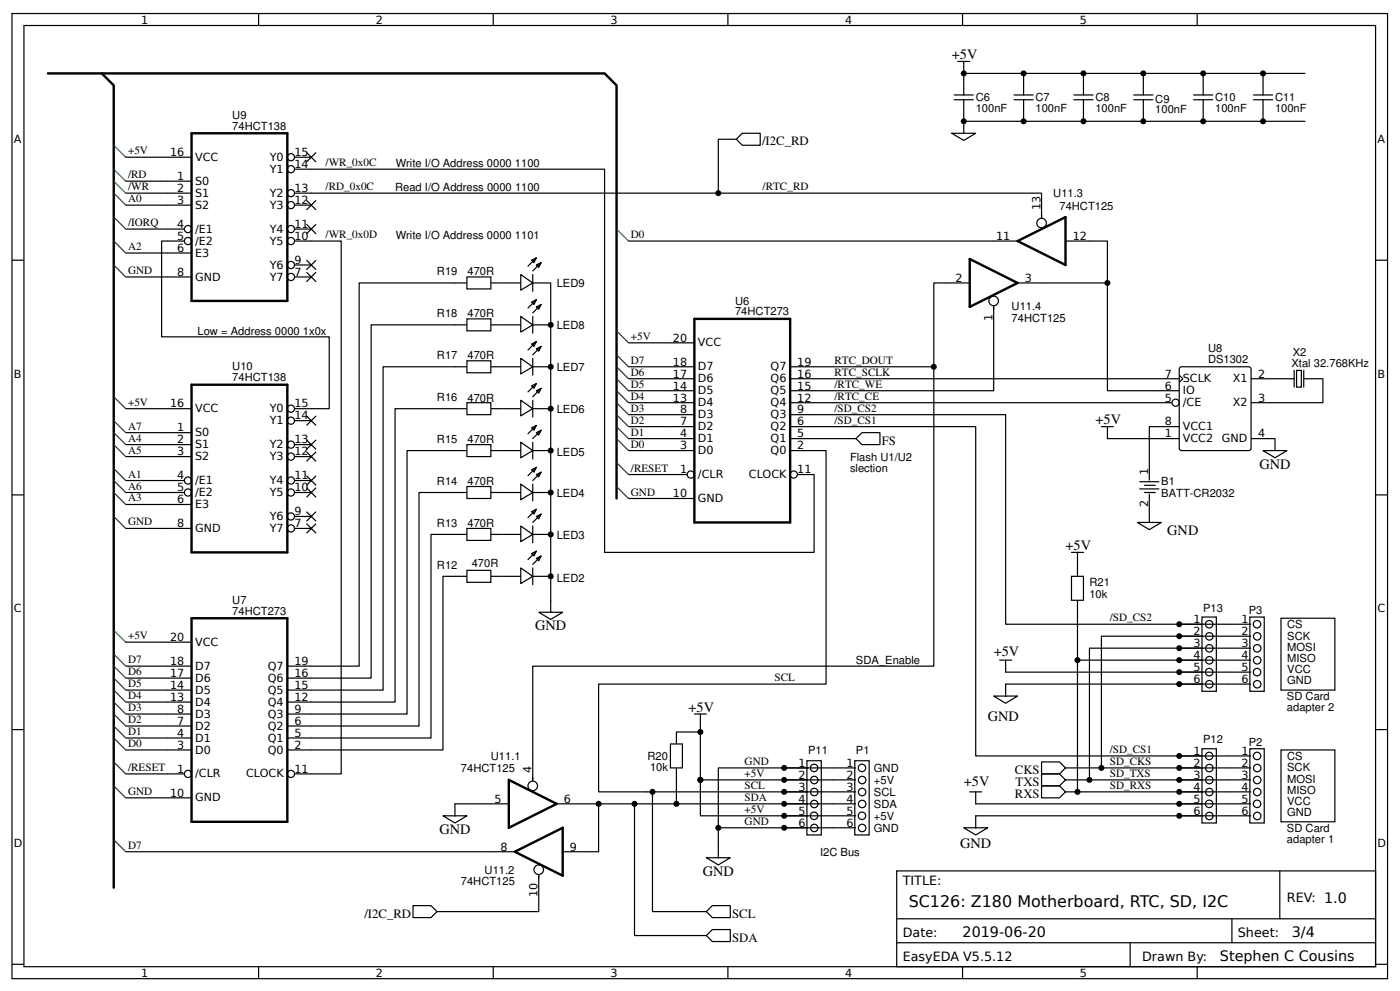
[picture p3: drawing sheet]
<svg xmlns="http://www.w3.org/2000/svg" width="309mm" height="219mm" viewBox="0 0 309 219" stroke-linecap="round" stroke-linejoin="round" font-family="sans-serif">
<g fill="none" stroke="#000" stroke-width=".26">
<path d="M2.6 3h304.1v213.2h-304.1zM5.3 5.6h298.7v208h-298.7zM57.1 3v2.6M109 3v2.6M160.9 3v2.6M211.7 13.6h2.6M212.7 3v2.6M213 13.6v7.4M213 16.2h75.4M226.2 16.2v4.8M239.4 16.2v4.8M252.7 16.2v4.8"/>
<path d="M264.6 3v2.6M265.9 16.2v4.8M279.1 16.2v4.8M27.8 34.7h14.5M65.1 37.4h68.5v84.7h46.3v-17.2h-3.7M65.1 34.7h3.7M162.7 30.8h-4v11.9M162.7 30.8l1.3-1.4h4v2.7h-4zM210.3 29.4h5.3l-2.6 1.6zM210.9 22h4.2M210.9 21h4.2M213 22v7.4"/>
<path d="M213 26.8h75.4M224.1 22h4.2M224.1 21h4.2M226.2 22v4.8M237.3 22h4.3M237.3 21h4.3M239.4 22v4.8M250.6 22h4.2M250.6 21h4.2M252.7 22v4.8M263.8 22h4.2M263.8 21h4.2"/>
<path d="M265.9 22v4.8M277 22h4.3M277 21h4.3M279.1 22v4.8M2.6 57.5h2.7M27.8 42.7h14.5M27.8 50.6h12.9M27.8 55.9h14.5M27.8 45.3h14.5M27.8 40h14.5M40.7 53.3h-5v21.1h37.1v15.9h-7.7M65.1 53.3h10.3v117.7h-10.3"/>
<path d="M65.1 42.7h165.1v5.5M65.1 50.6h3.7M65.1 45.3h3.7M65.1 58.6h3.7M117.5 57.5l1-.5-.5 1zM118.5 58.6l1.1-.6-.5 1.1zM118.5 57l-1.8 1.8M119.6 58l-1.9 1.9M138.9 53.3h86M235.5 53.3h9.2v33h15.9M304 57.5h2.7M27.8 61.2h14.5"/>
<path d="M65.1 61.2h3.7M103.2 79.7h5.3v2.7h-5.3zM103.2 70.5h5.3v2.6h-5.3zM103.2 61.2h5.3v2.6h-5.3zM103.2 71.8h-21.2v78h-18.5M103.2 62.5h-23.8v84.7h-15.9M108.5 62.5h6.6M108.5 71.8h6.6M115.1 79.2l2.6 1.8-2.6 1.6zM115.1 69.9l2.6 1.9-2.6 1.6zM115.1 60.7l2.6 1.8-2.6 1.6zM117.5 76l1-.5-.5 1z"/>
<path d="M117.5 66.8l1-.6-.5 1.1zM117.7 62.5h4v72.8M117.7 60.7v3.7M117.7 69.9v3.7M117.7 79.2v3.7M117.7 71.8h4M118.5 77.1l1.1-.6-.5 1.1zM118.5 67.8l1.1-.5-.5 1zM118.5 75.5l-1.8 1.8M118.5 66.2l-1.8 1.9M119.6 76.5l-1.9 1.9M119.6 67.3l-1.9 1.8"/>
<path d="M138.9 75.8h14.6M214.3 62.5h-7.9v18.5h-31.8M219.6 67.5v18.8h-45M224.9 62.5h19.8M27.8 90.3h14.5M27.8 98.2h14.5M27.8 95.6h14.5M65.1 98.2h3.7M65.1 92.9h3.7M103.2 89h5.3v2.6h-5.3zM103.2 98.2h5.3v2.7h-5.3zM103.2 81h-18.5v71.5h-21.2"/>
<path d="M103.2 90.3h-15.9v64.8h-23.8M103.2 99.6h-13.2v58.2h-26.5M108.5 99.6h6.6M108.5 81h6.6M108.5 90.3h6.6M115.1 88.5l2.6 1.8-2.6 1.6zM115.1 97.7l2.6 1.9-2.6 1.6zM117.5 85.3l1-.6-.5 1.1zM117.5 94.5l1-.5-.5 1.1zM117.7 99.6h4M117.7 81h4M117.7 90.3h4"/>
<path d="M117.7 88.5v3.7M117.7 97.7v3.7M118.5 86.3l1.1-.5-.5 1.1zM118.5 95.6l1.1-.5-.5 1zM118.5 84.7l-1.8 1.9M118.5 94l-1.8 1.9M119.6 85.8l-1.9 1.9M119.6 95.1l-1.9 1.8M138.9 99.6h14.6M138.9 96.9h14.6M138.9 94.3h14.6M138.9 91.6h14.6"/>
<path d="M138.9 89h14.6M138.9 86.3h14.6M138.9 83.7h14.6M138.9 81h14.6M174.6 94.3h41v72.7h60.9M174.6 91.6h47.6v46.3h54.3M174.6 99.6h8v51.6h-50.3v23.8h56.9M174.6 96.9h14.6M174.6 89h84.4M174.6 83.7h86M190.5 95.6h4v2.6h-4l-1.3-1.3zM206.4 81v66.2h-88.7v25.4"/>
<path d="M243.4 94.3h2.7M244.7 94.3v2.6h15.9M260.6 82.9l.8 .8-.8 .8M260.6 94.3h-6.6v11.9M260.7 81.3l.4-.3h14.9l.4 .3 .1 17.7-.3 .5-15.1 .1-.4-.3zM276.5 96.9h5.3v2.7M276.5 83.7h9.5M279.1 99.6h5.3l-2.6 1.6zM286 81.8v3.7M286.5 81.8h1.1v3.7h-1.1zM288.1 83.7h4.3v5.3h-15.9M288.1 81.8v3.7"/>
<path d="M2.6 109.4h2.7M27.8 106.2h12.9M27.8 108.8h12.9M27.8 111.5h14.5M27.8 100.9h14.5M27.8 116.8h14.5M65.1 106.2h3.7M65.1 108.8h3.7M65.1 100.9h3.7M65.1 114.1h3.7M65.1 116.8h3.7M103.2 107.5h5.3v2.6h-5.3z"/>
<path d="M103.2 116.8h5.3v2.6h-5.3zM103.2 108.8h-10.6v51.6h-29.1M103.2 118.1h-8v45h-31.7M108.5 108.8h6.6M108.5 118.1h6.6M115.1 107l2.6 1.8-2.6 1.6zM115.1 116.2l2.6 1.9-2.6 1.6zM117.5 103.8l1-.5-.5 1zM117.5 113.1l1-.6-.5 1.1zM117.7 108.8h4M117.7 107v3.7M117.7 116.2v3.7"/>
<path d="M117.7 118.1h4M118.5 104.9l1.1-.6-.5 1.1zM118.5 114.1l1.1-.5-.5 1zM118.5 103.3l-1.8 1.8M118.5 112.5l-1.8 1.9M119.6 104.3l-1.9 1.9M119.6 113.6l-1.9 1.8M138.9 104.9h13M138.9 110.1h14.6M251.4 115.4h5.2l-2.6 1.6zM251.9 106.4h4.2M251.9 108h4.2"/>
<path d="M252.9 108.8h2.4M252.9 107.2h2.4M254 109.1v6.3M304 109.4h2.7M103.2 126h5.3v2.7h-5.3zM103.2 127.3h-5.3v38.4h-34.4M108.5 127.3h6.6M115.1 125.5l2.6 1.8-2.6 1.6zM117.5 122.3l1-.5-.5 1zM117.7 125.5v3.7M117.7 127.3h4M118.5 123.4l1.1-.6-.5 1.1z"/>
<path d="M118.5 121.8l-1.8 1.8M119.1 135.3h5.3l-2.7 1.6zM119.6 122.8l-1.9 1.9M236.8 127.3h2.6v5.3h-2.6zM236.8 122.1h2.6M238.1 122.1v5.2M238.1 132.6v42.4M260.6 137.9h5.3M265.6 136.3h3.2v16.4h-3.2zM276.2 136.3h3.2v16.4h-3.2zM283.1 136.6h11.9v15.9h-11.9zM27.8 141.9h14.5"/>
<path d="M27.8 157.8h14.5M27.8 155.1h14.5M27.8 152.5h14.5M27.8 149.8h14.5M27.8 147.2h14.5M153.5 157.8h2.6M154.8 157.8v14.5M219.6 153.8h5.3l-2.7 1.6zM220.9 145.9h2.7M222.2 145.9v2.6h54.3M238.1 145.9h38.4M260.6 140.6h5.3"/>
<path d="M260.6 143.2h5.3M276.5 140.6h-33.1v29.1M276.5 143.2h-35.7v29.1M276.5 151.2h-54.3v2.6M2.6 161.2h2.7M27.8 171h12.9M27.8 165.7h14.5M27.8 163.1h14.5M27.8 160.4h14.5M27.8 176.3h14.5M112.4 177.6h-11.9v2.7M123 177.6h66.2"/>
<path d="M132.3 177.6v10.6h-7.9M140.2 177.6v29.1h15.9M144.2 175v26.4h11.9M148.2 164.4h2.6v5.3h-2.6zM149.5 169.7v7.9M154.8 172.3v8h34.4M154.8 172.3h34.4M154.8 161.7h-5.3v2.7M173.3 169.7h5.3M178.3 168.1h3.2v16.4h-3.2zM188.9 168.1h3.2v16.4h-3.2zM189.2 169.7h-30.5v13.2"/>
<path d="M214.3 175h2.7M215.6 175v2.6h60.9M230.2 168.4h4l1.3 1.3-1.3 1.3h-4zM230.2 171h4l1.3 1.3-1.3 1.3h-4zM230.2 173.6h4l1.3 1.4-1.3 1.3h-4zM235.5 169.7h41M235.5 172.3h41M235.5 175h41M260.6 167h5.3M265.6 165.4h3.2v16.4h-3.2zM276.2 165.4h3.2v16.4h-3.2zM283.1 165.7h11.9v15.9h-11.9z"/>
<path d="M304 161.2h2.7M27.8 188.2h86M97.9 180.3h5.3l-2.7 1.5zM119.1 193.2v8.2h-22.5M156.1 189.5h5.3l-2.7 1.6zM173.3 180.3h5.3M173.3 182.9h5.3M189.2 182.9h-30.5v6.6M198.2 192.4h105.8v21.2h-105.8zM213 182.9h5.3l-2.7 1.6zM276.5 180.3h-60.9v2.6M282.8 192.4v10.6"/>
<path d="M2.6 213.1h2.7M57.1 213.6v2.6M91.3 200.1h3.9l1.4 1.3-1.4 1.4h-3.9zM109 213.6v2.6M157.4 200.1h4v2.7h-4l-1.3-1.4zM157.4 205.4h4v2.6h-4l-1.3-1.3zM160.9 213.6v2.6M198.2 203h105.8M198.2 208.3h105.8M212.7 213.6v2.6M249.8 208.3v5.3M264.6 213.6v2.6"/>
<path d="M272.3 203v5.3M304 213.1h2.7"/>
<circle cx="64.3" cy="34.7" r=".79"/>
<circle cx="64.3" cy="37.4" r=".79"/>
<circle cx="41.5" cy="50.6" r=".79"/>
<circle cx="41.5" cy="53.3" r=".79"/>
<circle cx="64.3" cy="45.3" r=".79"/>
<circle cx="64.3" cy="53.3" r=".79"/>
<circle cx="64.3" cy="58.6" r=".79"/>
<circle cx="64.3" cy="50.6" r=".79"/>
<circle cx="64.3" cy="42.7" r=".79"/>
<circle cx="230.2" cy="49.3" r="1.06"/>
<circle cx="64.3" cy="61.2" r=".79"/>
<circle cx="219.6" cy="66.5" r="1.06"/>
<circle cx="64.3" cy="92.9" r=".79"/>
<circle cx="64.3" cy="98.2" r=".79"/>
<circle cx="64.3" cy="90.3" r=".79"/>
<circle cx="259.8" cy="89" r=".79"/>
<circle cx="41.5" cy="108.8" r=".79"/>
<circle cx="41.5" cy="106.2" r=".79"/>
<circle cx="64.3" cy="106.2" r=".79"/>
<circle cx="64.3" cy="100.9" r=".79"/>
<circle cx="64.3" cy="114.1" r=".79"/>
<circle cx="64.3" cy="108.8" r=".79"/>
<circle cx="64.3" cy="116.8" r=".79"/>
<circle cx="152.7" cy="104.9" r=".79"/>
<circle cx="175.4" cy="104.9" r=".79"/>
<circle cx="267.2" cy="137.9" r=".83"/>
<circle cx="277.8" cy="137.9" r=".83"/>
<circle cx="267.2" cy="148.5" r=".83"/>
<circle cx="267.3" cy="140.6" r=".83"/>
<circle cx="267.3" cy="145.9" r=".83"/>
<circle cx="267.3" cy="151.2" r=".83"/>
<circle cx="267.3" cy="143.3" r=".83"/>
<circle cx="277.8" cy="148.5" r=".83"/>
<circle cx="277.8" cy="151.2" r=".83"/>
<circle cx="277.8" cy="145.9" r=".83"/>
<circle cx="277.8" cy="140.6" r=".83"/>
<circle cx="277.8" cy="143.3" r=".83"/>
<circle cx="41.5" cy="171" r=".79"/>
<circle cx="64.3" cy="171" r=".79"/>
<circle cx="117.7" cy="173.6" r="1.06"/>
<circle cx="179.9" cy="169.7" r=".83"/>
<circle cx="180" cy="172.4" r=".83"/>
<circle cx="180" cy="175" r=".83"/>
<circle cx="180" cy="177.6" r=".83"/>
<circle cx="190.5" cy="169.7" r=".83"/>
<circle cx="190.5" cy="172.4" r=".83"/>
<circle cx="190.5" cy="177.6" r=".83"/>
<circle cx="190.5" cy="175" r=".83"/>
<circle cx="267.2" cy="177.6" r=".83"/>
<circle cx="267.2" cy="167" r=".83"/>
<circle cx="267.3" cy="175" r=".83"/>
<circle cx="267.3" cy="172.4" r=".83"/>
<circle cx="267.3" cy="169.7" r=".83"/>
<circle cx="277.8" cy="177.6" r=".83"/>
<circle cx="277.8" cy="167" r=".83"/>
<circle cx="277.8" cy="172.4" r=".83"/>
<circle cx="277.8" cy="169.7" r=".83"/>
<circle cx="277.8" cy="175" r=".83"/>
<circle cx="119.1" cy="192.2" r="1.06"/>
<circle cx="179.9" cy="180.3" r=".83"/>
<circle cx="180" cy="182.9" r=".83"/>
<circle cx="190.5" cy="180.3" r=".83"/>
<circle cx="190.5" cy="182.9" r=".83"/>
<circle cx="267.3" cy="180.3" r=".83"/>
<circle cx="277.8" cy="180.3" r=".83"/>
</g>
<path d="M10.6 16.2h123l2.7 2.7v91.2M22.5 16.2l2.6 2.7v177.2M42.3 29.4h21.2v37.1h-21.2zM214.3 57.2l10.6 5.3-10.6 5.3zM224.9 53.3l10.6-5.3v10.6zM153.5 70.5h21.1v44.9h-21.1zM42.3 85h21.2v37.1h-21.2zM42.3 136.6h21.2v45h-21.2zM112.4 172.3l10.6 5.3-10.6 5.3zM113.8 188.2l10.6-5.3v10.6z" fill="none" stroke="#000" stroke-width=".53"/>
<g fill="#000" stroke="#080" stroke-width=".26">
<path d="M25.1 32.1l2.7 2.6zM25.1 37.4l2.7 2.6zM25.1 40l2.7 2.7zM25.1 42.7l2.7 2.6zM25.1 48l2.7 2.6zM25.1 53.3l2.7 2.6zM136.3 50.6l2.6 2.7zM25.1 58.6l2.7 2.6zM136.3 73.1l2.6 2.7zM25.1 87.7l2.7 2.6zM25.1 92.9l2.7 2.7zM25.1 95.6l2.7 2.6z"/>
<path d="M136.3 96.9l2.6 2.7zM136.3 78.4l2.6 2.6zM136.3 81l2.6 2.7zM136.3 83.7l2.6 2.6zM136.3 86.3l2.6 2.7zM136.3 89l2.6 2.6zM136.3 91.6l2.6 2.7zM136.3 94.3l2.6 2.6zM25.1 98.2l2.7 2.7zM25.1 103.5l2.7 2.7zM25.1 106.2l2.7 2.6zM25.1 108.8l2.7 2.7z"/>
<path d="M25.1 114.1l2.7 2.7zM136.3 102.2l2.6 2.7zM136.3 107.5l2.6 2.6zM25.1 144.5l2.7 2.7zM25.1 147.2l2.7 2.6zM25.1 149.8l2.7 2.7zM25.1 152.5l2.7 2.6zM25.1 155.1l2.7 2.7zM25.1 139.3l2.7 2.6zM25.1 163.1l2.7 2.6zM25.1 157.8l2.7 2.6zM25.1 160.4l2.7 2.7z"/>
<path d="M25.1 168.4l2.7 2.6zM25.1 173.6l2.7 2.7zM25.1 185.6l2.7 2.6z"/>
</g>
<g fill="#000" stroke="#000" stroke-width=".26">
<path d="M67.7 33.7l2.1 2.1zM69.8 33.7l-2.1 2.1z"/>
<path d="M67.7 44.3l2.1 2.1zM69.8 44.3l-2.1 2.1z"/>
<path d="M67.7 49.6l2.1 2.1zM69.8 49.6l-2.1 2.1z"/>
<path d="M67.7 57.5l2.1 2.1zM67.7 59.6l2.1-2.1z"/>
<path d="M67.7 60.1l2.1 2.2zM69.8 60.1l-2.1 2.2z"/>
<path d="M67.7 91.9l2.1 2.1zM69.8 91.9l-2.1 2.1z"/>
<path d="M67.7 97.2l2.1 2.1zM69.8 97.2l-2.1 2.1z"/>
<path d="M67.7 99.8l2.1 2.1zM69.8 99.8l-2.1 2.1z"/>
<path d="M67.7 105.1l2.1 2.1zM69.8 105.1l-2.1 2.1z"/>
<path d="M67.7 107.8l2.1 2.1zM69.8 107.8l-2.1 2.1z"/>
<path d="M67.7 113.1l2.1 2.1zM69.8 113.1l-2.1 2.1z"/>
<path d="M67.7 115.7l2.1 2.1zM69.8 115.7l-2.1 2.1z"/>
</g>
<g fill="#000">
<circle cx="213" cy="16.2" r=".66"/>
<circle cx="226.2" cy="16.2" r=".66"/>
<circle cx="239.4" cy="16.2" r=".66"/>
<circle cx="252.7" cy="16.2" r=".66"/>
<circle cx="265.9" cy="16.2" r=".66"/>
<circle cx="279.1" cy="16.2" r=".66"/>
<circle cx="213" cy="26.8" r=".66"/>
<circle cx="226.2" cy="26.8" r=".66"/>
<circle cx="239.4" cy="26.8" r=".66"/>
<circle cx="252.7" cy="26.8" r=".66"/>
<circle cx="265.9" cy="26.8" r=".66"/>
<circle cx="279.1" cy="26.8" r=".66"/>
<circle cx="158.7" cy="42.7" r=".66"/>
<circle cx="121.7" cy="71.8" r=".66"/>
<circle cx="244.7" cy="62.5" r=".66"/>
<circle cx="121.7" cy="99.6" r=".66"/>
<circle cx="121.7" cy="90.3" r=".66"/>
<circle cx="121.7" cy="81" r=".66"/>
<circle cx="206.4" cy="81" r=".66"/>
<circle cx="121.7" cy="118.1" r=".66"/>
<circle cx="121.7" cy="108.8" r=".66"/>
<circle cx="121.7" cy="127.3" r=".66"/>
<circle cx="260.6" cy="137.9" r=".66"/>
<circle cx="238.1" cy="145.9" r=".66"/>
<circle cx="260.6" cy="140.6" r=".66"/>
<circle cx="260.6" cy="145.9" r=".66"/>
<circle cx="260.6" cy="151.2" r=".66"/>
<circle cx="260.6" cy="148.5" r=".66"/>
<circle cx="260.6" cy="143.2" r=".66"/>
<circle cx="132.3" cy="177.6" r=".66"/>
<circle cx="140.2" cy="177.6" r=".66"/>
<circle cx="144.2" cy="175" r=".66"/>
<circle cx="149.5" cy="177.6" r=".66"/>
<circle cx="154.8" cy="161.7" r=".66"/>
<circle cx="154.8" cy="172.3" r=".66"/>
<circle cx="173.3" cy="175" r=".66"/>
<circle cx="173.3" cy="177.6" r=".66"/>
<circle cx="173.3" cy="172.3" r=".66"/>
<circle cx="173.3" cy="169.7" r=".66"/>
<circle cx="238.1" cy="175" r=".66"/>
<circle cx="240.8" cy="172.3" r=".66"/>
<circle cx="243.4" cy="169.7" r=".66"/>
<circle cx="260.6" cy="177.6" r=".66"/>
<circle cx="260.6" cy="175" r=".66"/>
<circle cx="260.6" cy="169.7" r=".66"/>
<circle cx="260.6" cy="167" r=".66"/>
<circle cx="260.6" cy="172.3" r=".66"/>
<circle cx="158.7" cy="182.9" r=".66"/>
<circle cx="173.3" cy="180.3" r=".66"/>
<circle cx="173.3" cy="182.9" r=".66"/>
<circle cx="260.6" cy="180.3" r=".66"/>
</g>
<text font-size="3.5" x="200.8" y="200.4">SC126: Z180 Motherboard, RTC, SD, I2C</text>
<g font-size="3.2">
<text x="210.3" y="13">+5V</text>
<text x="242.1" y="93.7">+5V</text>
<text x="278.3" y="103.5">GND</text>
<text x="258" y="118.3">GND</text>
<text x="235.5" y="121.5">+5V</text>
<text x="118.3" y="139.3">GND</text>
<text x="219.6" y="144.9">+5V</text>
<text x="152.1" y="157.2">+5V</text>
<text x="218.3" y="159.2">GND</text>
<text x="213" y="173.8">+5V</text>
<text x="97.1" y="184.2">GND</text>
<text x="212.2" y="187.3">GND</text>
<text x="155.3" y="193.5">GND</text>
<text x="212.7" y="207">2019-06-20</text>
<text x="285.5" y="207">3/4</text>
<text x="269.6" y="212.3">Stephen C Cousins</text>
</g>
<g font-size="2.8">
<text x="168.4" y="32.1">/I2C_RD</text>
<text x="194.9" y="98.2">FS</text>
<text x="224.3" y="171">CKS</text>
<text x="224.5" y="173.6">TXS</text>
<text x="224.3" y="176.3">RXS</text>
<text x="199.5" y="195.6">TITLE:</text>
<text x="80.5" y="202.8">/I2C_RD</text>
<text x="161.8" y="202.8">SCL</text>
<text x="284.4" y="199.3">REV: 1.0</text>
<text x="161.8" y="208">SDA</text>
<text x="199.5" y="207">Date:</text>
<text x="273.6" y="207">Sheet:</text>
<text x="199.5" y="212.3">EasyEDA V5.5.12</text>
<text x="252.4" y="212.3">Drawn By:</text>
</g>
<g font-size="2.5">
<text x="31.2" y="5.2">1</text>
<text x="83.1" y="5.2">2</text>
<text x="134.9" y="5.2">3</text>
<text x="186.8" y="5.2">4</text>
<text x="238.7" y="5.2">5</text>
<text x="215.6" y="22.4">C6</text>
<text x="228.9" y="22.4">C7</text>
<text x="242.1" y="22.4">C8</text>
<text x="255.3" y="22.7">C9</text>
<text x="268.6" y="22.4">C10</text>
<text x="281.8" y="22.4">C11</text>
<text x="51.3" y="28.7">74HCT138</text>
<text x="51.3" y="26.3">U9</text>
<text x="215.6" y="24.8">100nF</text>
<text x="228.9" y="24.8">100nF</text>
<text x="242.1" y="24.8">100nF</text>
<text x="255.3" y="25.1">100nF</text>
<text x="268.6" y="24.8">100nF</text>
<text x="281.8" y="24.8">100nF</text>
<text x="3" y="31.6">A</text>
<text x="28.3" y="34.1">+5V</text>
<text x="37.6" y="34.5">16</text>
<text x="43.1" y="35.5">VCC</text>
<text x="59.6" y="35.5">Y0</text>
<text x="65.1" y="34.5">15</text>
<text x="304.4" y="31.6">A</text>
<text x="28.3" y="39.4">/RD</text>
<text x="39.2" y="39.8">1</text>
<text x="43.1" y="40.8">S0</text>
<text x="59.6" y="38.2">Y1</text>
<text x="65.1" y="37.1">14</text>
<text x="72" y="36.7">/WR_0x0C</text>
<text x="87.4" y="37">Write I/O Address 0000 1100</text>
<text x="28.3" y="42">/WR</text>
<text x="28.3" y="44.7">A0</text>
<text x="39.2" y="45.1">3</text>
<text x="39.2" y="42.4">2</text>
<text x="43.1" y="46.1">S2</text>
<text x="43.1" y="43.5">S1</text>
<text x="59.6" y="43.5">Y2</text>
<text x="59.6" y="46.1">Y3</text>
<text x="65.1" y="42.4">13</text>
<text x="65.1" y="45.1">12</text>
<text x="72" y="42">/RD_0x0C</text>
<text x="87.3" y="42.3">Read I/O Address 0000 1100</text>
<text x="168.5" y="42">/RTC_RD</text>
<text x="229.9" y="46.4" transform="rotate(-90 229.9 46.4)">13</text>
<text x="232.8" y="43.5">U11.3</text>
<text x="234.1" y="46.4">74HCT125</text>
<text x="28.3" y="50">/IORQ</text>
<text x="39.2" y="50.4">4</text>
<text x="39.2" y="53">5</text>
<text x="43.1" y="51.4">/E1</text>
<text x="59.6" y="51.4">Y4</text>
<text x="65.1" y="50.4">11</text>
<text x="65.1" y="53">10</text>
<text x="72" y="52.6">/WR_0x0D</text>
<text x="87.4" y="52.9">Write I/O Address 0000 1101</text>
<text x="139.4" y="52.6">D0</text>
<text x="220.2" y="53">11</text>
<text x="237.1" y="53">12</text>
<text x="28.3" y="55.2">A2</text>
<text x="39.2" y="55.6">6</text>
<text x="43.1" y="54.1">/E2</text>
<text x="43.1" y="56.7">E3</text>
<text x="59.6" y="54.1">Y5</text>
<text x="59.6" y="59.3">Y6</text>
<text x="65.1" y="58.3">9</text>
<text x="28.3" y="60.5">GND</text>
<text x="39.2" y="60.9">8</text>
<text x="43.1" y="62">GND</text>
<text x="59.6" y="62">Y7</text>
<text x="65.1" y="60.9">7</text>
<text x="96.6" y="60.8">R19</text>
<text x="103.3" y="60.8">470R</text>
<text x="123" y="63.4">LED9</text>
<text x="211.2" y="62.3">2</text>
<text x="226.5" y="62.3">3</text>
<text x="96.6" y="70.1">R18</text>
<text x="103.3" y="70.1">470R</text>
<text x="162.5" y="69.7">74HCT273</text>
<text x="162.5" y="67.3">U6</text>
<text x="219.3" y="71" transform="rotate(-90 219.3 71)">1</text>
<text x="223.6" y="71.3">74HCT125</text>
<text x="223.6" y="68.6">U11.4</text>
<text x="43.7" y="74">Low = Address 0000 1x0x</text>
<text x="123" y="72.7">LED8</text>
<text x="139.4" y="75.1">+5V</text>
<text x="148.7" y="75.5">20</text>
<text x="154.3" y="76.5">VCC</text>
<text x="267" y="77.9">U8</text>
<text x="3" y="83.4">B</text>
<text x="51.3" y="81.8">U10</text>
<text x="96.6" y="79.3">R17</text>
<text x="103.3" y="79.3">470R</text>
<text x="123" y="82">LED7</text>
<text x="139.4" y="83">D6</text>
<text x="139.4" y="80.4">D7</text>
<text x="148.7" y="83.4">17</text>
<text x="148.7" y="80.8">18</text>
<text x="154.3" y="81.8">D7</text>
<text x="170.3" y="81.8">Q7</text>
<text x="176.2" y="83.4">16</text>
<text x="176.2" y="80.8">19</text>
<text x="184.4" y="83">RTC_SCLK</text>
<text x="184.4" y="80.4">RTC_DOUT</text>
<text x="257.5" y="83.4">7</text>
<text x="267" y="80.2">DS1302</text>
<text x="278.1" y="83.4">2</text>
<text x="285.4" y="81">Xtal 32.768KHz</text>
<text x="285.7" y="78.7">X2</text>
<text x="304.4" y="83.4">B</text>
<text x="28.3" y="89.6">+5V</text>
<text x="51.3" y="84.2">74HCT138</text>
<text x="96.6" y="88.6">R16</text>
<text x="103.3" y="88.8">470R</text>
<text x="139.4" y="88.3">D4</text>
<text x="139.4" y="85.7">D5</text>
<text x="148.7" y="88.7">13</text>
<text x="148.7" y="86.1">14</text>
<text x="154.3" y="89.8">D4</text>
<text x="154.3" y="87.1">D5</text>
<text x="154.3" y="84.5">D6</text>
<text x="170.3" y="89.8">Q4</text>
<text x="170.3" y="87.1">Q5</text>
<text x="170.3" y="84.5">Q6</text>
<text x="176.2" y="88.7">12</text>
<text x="176.2" y="86.1">15</text>
<text x="184.4" y="88.3">/RTC_CE</text>
<text x="184.4" y="85.7">/RTC_WE</text>
<text x="257.5" y="88.7">5</text>
<text x="257.5" y="86.1">6</text>
<text x="261.4" y="89.8">/CE</text>
<text x="261.4" y="87.1">IO</text>
<text x="261.4" y="84.5">SCLK</text>
<text x="272.4" y="84.5">X1</text>
<text x="272.4" y="89.8">X2</text>
<text x="278.1" y="88.7">3</text>
<text x="28.3" y="94.9">A7</text>
<text x="37.6" y="90">16</text>
<text x="39.2" y="95.3">1</text>
<text x="43.1" y="91.1">VCC</text>
<text x="59.6" y="91.1">Y0</text>
<text x="59.6" y="93.7">Y1</text>
<text x="65.1" y="90">15</text>
<text x="65.1" y="92.7">14</text>
<text x="123" y="91.2">LED6</text>
<text x="139.4" y="93.6">D2</text>
<text x="139.4" y="91">D3</text>
<text x="150.3" y="94">7</text>
<text x="150.3" y="91.4">8</text>
<text x="154.3" y="95.1">D2</text>
<text x="154.3" y="92.4">D3</text>
<text x="170.3" y="95.1">Q2</text>
<text x="170.3" y="92.4">Q3</text>
<text x="176.2" y="94">6</text>
<text x="176.2" y="91.4">9</text>
<text x="184.4" y="93.6">/SD_CS1</text>
<text x="184.4" y="91">/SD_CS2</text>
<text x="257.5" y="94">8</text>
<text x="261.4" y="95.1">VCC1</text>
<text x="28.3" y="97.6">A4</text>
<text x="28.3" y="100.2">A5</text>
<text x="39.2" y="100.6">3</text>
<text x="39.2" y="98">2</text>
<text x="43.1" y="101.7">S2</text>
<text x="43.1" y="99">S1</text>
<text x="43.1" y="96.4">S0</text>
<text x="59.6" y="99">Y2</text>
<text x="59.6" y="101.7">Y3</text>
<text x="65.1" y="98">13</text>
<text x="65.1" y="100.6">12</text>
<text x="96.6" y="97.8">R15</text>
<text x="103.3" y="97.8">470R</text>
<text x="123" y="100.8">LED5</text>
<text x="139.4" y="98.9">D0</text>
<text x="139.4" y="96.3">D1</text>
<text x="150.3" y="99.3">3</text>
<text x="150.3" y="96.7">4</text>
<text x="154.3" y="100.4">D0</text>
<text x="154.3" y="97.7">D1</text>
<text x="170.3" y="100.4">Q0</text>
<text x="170.3" y="97.7">Q1</text>
<text x="176.2" y="99.3">2</text>
<text x="176.2" y="96.7">5</text>
<text x="187.9" y="101.8">Flash U1/U2</text>
<text x="257.5" y="96.7">1</text>
<text x="261.4" y="97.7">VCC2</text>
<text x="270" y="97.7">GND</text>
<text x="278.1" y="96.7">4</text>
<text x="28.3" y="105.5">A1</text>
<text x="39.2" y="105.9">4</text>
<text x="43.1" y="107">/E1</text>
<text x="59.6" y="107">Y4</text>
<text x="65.1" y="105.9">11</text>
<text x="96.6" y="107.1">R14</text>
<text x="103.3" y="107.1">470R</text>
<text x="139.4" y="104.2">/RESET</text>
<text x="150.3" y="104.6">1</text>
<text x="154.3" y="105.6">/CLR</text>
<text x="165.5" y="105.6">CLOCK</text>
<text x="176.2" y="104.6">11</text>
<text x="187.9" y="104.3">slection</text>
<text x="253.7" y="104.9" transform="rotate(-90 253.7 104.9)">1</text>
<text x="256.6" y="107.1">B1</text>
<text x="28.3" y="108.2">A6</text>
<text x="28.3" y="110.8">A3</text>
<text x="39.2" y="108.6">5</text>
<text x="39.2" y="111.2">6</text>
<text x="43.1" y="109.6">/E2</text>
<text x="43.1" y="112.3">E3</text>
<text x="59.6" y="109.6">Y5</text>
<text x="65.1" y="108.6">10</text>
<text x="65.1" y="113.9">9</text>
<text x="123" y="109.7">LED4</text>
<text x="139.4" y="109.5">GND</text>
<text x="148.7" y="109.9">10</text>
<text x="154.3" y="110.9">GND</text>
<text x="253.7" y="112" transform="rotate(-90 253.7 112)">2</text>
<text x="256.6" y="109.7">BATT-CR2032</text>
<text x="28.3" y="116.1">GND</text>
<text x="39.2" y="116.5">8</text>
<text x="43.1" y="117.6">GND</text>
<text x="59.6" y="114.9">Y6</text>
<text x="59.6" y="117.6">Y7</text>
<text x="65.1" y="116.5">7</text>
<text x="96.6" y="116.4">R13</text>
<text x="103.3" y="116.4">470R</text>
<text x="123" y="119">LED3</text>
<text x="96.6" y="125.6">R12</text>
<text x="104.3" y="125.2">470R</text>
<text x="123" y="128.5">LED2</text>
<text x="240.8" y="129.6">R21</text>
<text x="3" y="135.3">C</text>
<text x="51.3" y="135.8">74HCT273</text>
<text x="51.3" y="133.4">U7</text>
<text x="240.8" y="132.2">10k</text>
<text x="245.3" y="137.3">/SD_CS2</text>
<text x="263.8" y="137.7">1</text>
<text x="265.9" y="135.2">P13</text>
<text x="274.4" y="137.7">1</text>
<text x="276" y="135.6">P3</text>
<text x="304.4" y="135.3">C</text>
<text x="28.3" y="141.2">+5V</text>
<text x="37.6" y="141.6">20</text>
<text x="43.1" y="142.7">VCC</text>
<text x="263.8" y="140.3">2</text>
<text x="263.8" y="143">3</text>
<text x="274.4" y="140.3">2</text>
<text x="274.4" y="143">3</text>
<text x="284.5" y="138.9">CS</text>
<text x="284.5" y="141.3">SCK</text>
<text x="284.5" y="143.8">MOSI</text>
<text x="28.3" y="149.2">D6</text>
<text x="28.3" y="146.5">D7</text>
<text x="37.6" y="149.6">17</text>
<text x="37.6" y="146.9">18</text>
<text x="43.1" y="148">D7</text>
<text x="59.2" y="148">Q7</text>
<text x="65.1" y="149.6">16</text>
<text x="65.1" y="146.9">19</text>
<text x="189.2" y="146.7">SDA_Enable</text>
<text x="263.8" y="145.6">4</text>
<text x="263.8" y="148.2">5</text>
<text x="274.4" y="145.6">4</text>
<text x="274.4" y="148.2">5</text>
<text x="284.5" y="146.3">MISO</text>
<text x="284.5" y="148.7">VCC</text>
<text x="28.3" y="154.5">D4</text>
<text x="28.3" y="151.8">D5</text>
<text x="37.6" y="154.9">13</text>
<text x="37.6" y="152.2">14</text>
<text x="43.1" y="155.9">D4</text>
<text x="43.1" y="153.3">D5</text>
<text x="43.1" y="150.6">D6</text>
<text x="59.2" y="155.9">Q4</text>
<text x="59.2" y="153.3">Q5</text>
<text x="59.2" y="150.6">Q6</text>
<text x="65.1" y="154.9">12</text>
<text x="65.1" y="152.2">15</text>
<text x="171.2" y="150.5">SCL</text>
<text x="263.8" y="150.9">6</text>
<text x="274.4" y="150.9">6</text>
<text x="284.4" y="154.7">SD Card</text>
<text x="284.5" y="151.2">GND</text>
<text x="28.3" y="159.8">D2</text>
<text x="28.3" y="157.1">D3</text>
<text x="39.2" y="160.2">7</text>
<text x="39.2" y="157.5">8</text>
<text x="43.1" y="161.2">D2</text>
<text x="43.1" y="158.6">D3</text>
<text x="59.2" y="161.2">Q2</text>
<text x="59.2" y="158.6">Q3</text>
<text x="65.1" y="160.2">6</text>
<text x="65.1" y="157.5">9</text>
<text x="284.4" y="157.2">adapter 2</text>
<text x="28.3" y="165">D0</text>
<text x="28.3" y="162.4">D1</text>
<text x="39.2" y="165.4">3</text>
<text x="39.2" y="162.8">4</text>
<text x="43.1" y="166.5">D0</text>
<text x="43.1" y="163.9">D1</text>
<text x="59.2" y="166.5">Q0</text>
<text x="59.2" y="163.9">Q1</text>
<text x="65.1" y="165.4">2</text>
<text x="65.1" y="162.8">5</text>
<text x="108.5" y="167.8">U11.1</text>
<text x="143.1" y="167.9">R20</text>
<text x="178.6" y="166.6">P11</text>
<text x="189.2" y="166.6">P1</text>
<text x="245.3" y="166.4">/SD_CS1</text>
<text x="263.8" y="166.8">1</text>
<text x="265.9" y="164.3">P12</text>
<text x="274.4" y="166.8">1</text>
<text x="276" y="164.7">P2</text>
<text x="284.5" y="168">CS</text>
<text x="28.3" y="170.3">/RESET</text>
<text x="39.2" y="170.7">1</text>
<text x="43.1" y="171.8">/CLR</text>
<text x="54.4" y="171.8">CLOCK</text>
<text x="65.1" y="170.7">11</text>
<text x="101.9" y="170.5">74HCT125</text>
<text x="117.5" y="170.7" transform="rotate(-90 117.5 170.7)">4</text>
<text x="143.7" y="170.3">10k</text>
<text x="164.6" y="171.7">+5V</text>
<text x="164.6" y="169">GND</text>
<text x="176.5" y="169.4">1</text>
<text x="176.5" y="172.1">2</text>
<text x="187.1" y="169.4">1</text>
<text x="187.1" y="172.1">2</text>
<text x="193.1" y="173.2">+5V</text>
<text x="193.1" y="170.6">GND</text>
<text x="245.3" y="169">SD_CKS</text>
<text x="245.3" y="171.7">SD_TXS</text>
<text x="263.8" y="169.4">2</text>
<text x="263.8" y="172.1">3</text>
<text x="274.4" y="169.4">2</text>
<text x="274.4" y="172.1">3</text>
<text x="284.5" y="170.4">SCK</text>
<text x="284.5" y="172.9">MOSI</text>
<text x="28.3" y="175.6">GND</text>
<text x="37.6" y="176">10</text>
<text x="43.1" y="177.1">GND</text>
<text x="109.3" y="177.4">5</text>
<text x="124.6" y="177.4">6</text>
<text x="164.6" y="174.3">SCL</text>
<text x="164.6" y="177">SDA</text>
<text x="164.6" y="179.6">+5V</text>
<text x="176.5" y="174.7">3</text>
<text x="176.5" y="177.4">4</text>
<text x="176.5" y="180">5</text>
<text x="187.1" y="174.7">3</text>
<text x="187.1" y="177.4">4</text>
<text x="187.1" y="180">5</text>
<text x="193.1" y="175.9">SCL</text>
<text x="193.1" y="178.5">SDA</text>
<text x="245.3" y="174.3">SD_RXS</text>
<text x="263.8" y="174.7">4</text>
<text x="263.8" y="177.4">5</text>
<text x="263.8" y="180">6</text>
<text x="274.4" y="174.7">4</text>
<text x="274.4" y="177.4">5</text>
<text x="274.4" y="180">6</text>
<text x="284.5" y="175.4">MISO</text>
<text x="284.5" y="177.8">VCC</text>
<text x="164.6" y="182.2">GND</text>
<text x="176.5" y="182.6">6</text>
<text x="187.1" y="182.6">6</text>
<text x="193.1" y="181.2">+5V</text>
<text x="193.1" y="183.8">GND</text>
<text x="284.4" y="183.9">SD Card</text>
<text x="284.5" y="180.3">GND</text>
<text x="3" y="187.1">D</text>
<text x="28.3" y="187.5">D7</text>
<text x="110.6" y="187.9">8</text>
<text x="125.9" y="187.9">9</text>
<text x="181.2" y="189.1">I2C Bus</text>
<text x="284.4" y="186.3">adapter 1</text>
<text x="304.4" y="187.1">D</text>
<text x="101.9" y="195.6">74HCT125</text>
<text x="107.1" y="193.2">U11.2</text>
<text x="118.8" y="198.2" transform="rotate(-90 118.8 198.2)">10</text>
<text x="31.2" y="215.8">1</text>
<text x="83.1" y="215.8">2</text>
<text x="134.9" y="215.8">3</text>
<text x="186.8" y="215.8">4</text>
<text x="238.7" y="215.8">5</text>
</g>
</svg>
